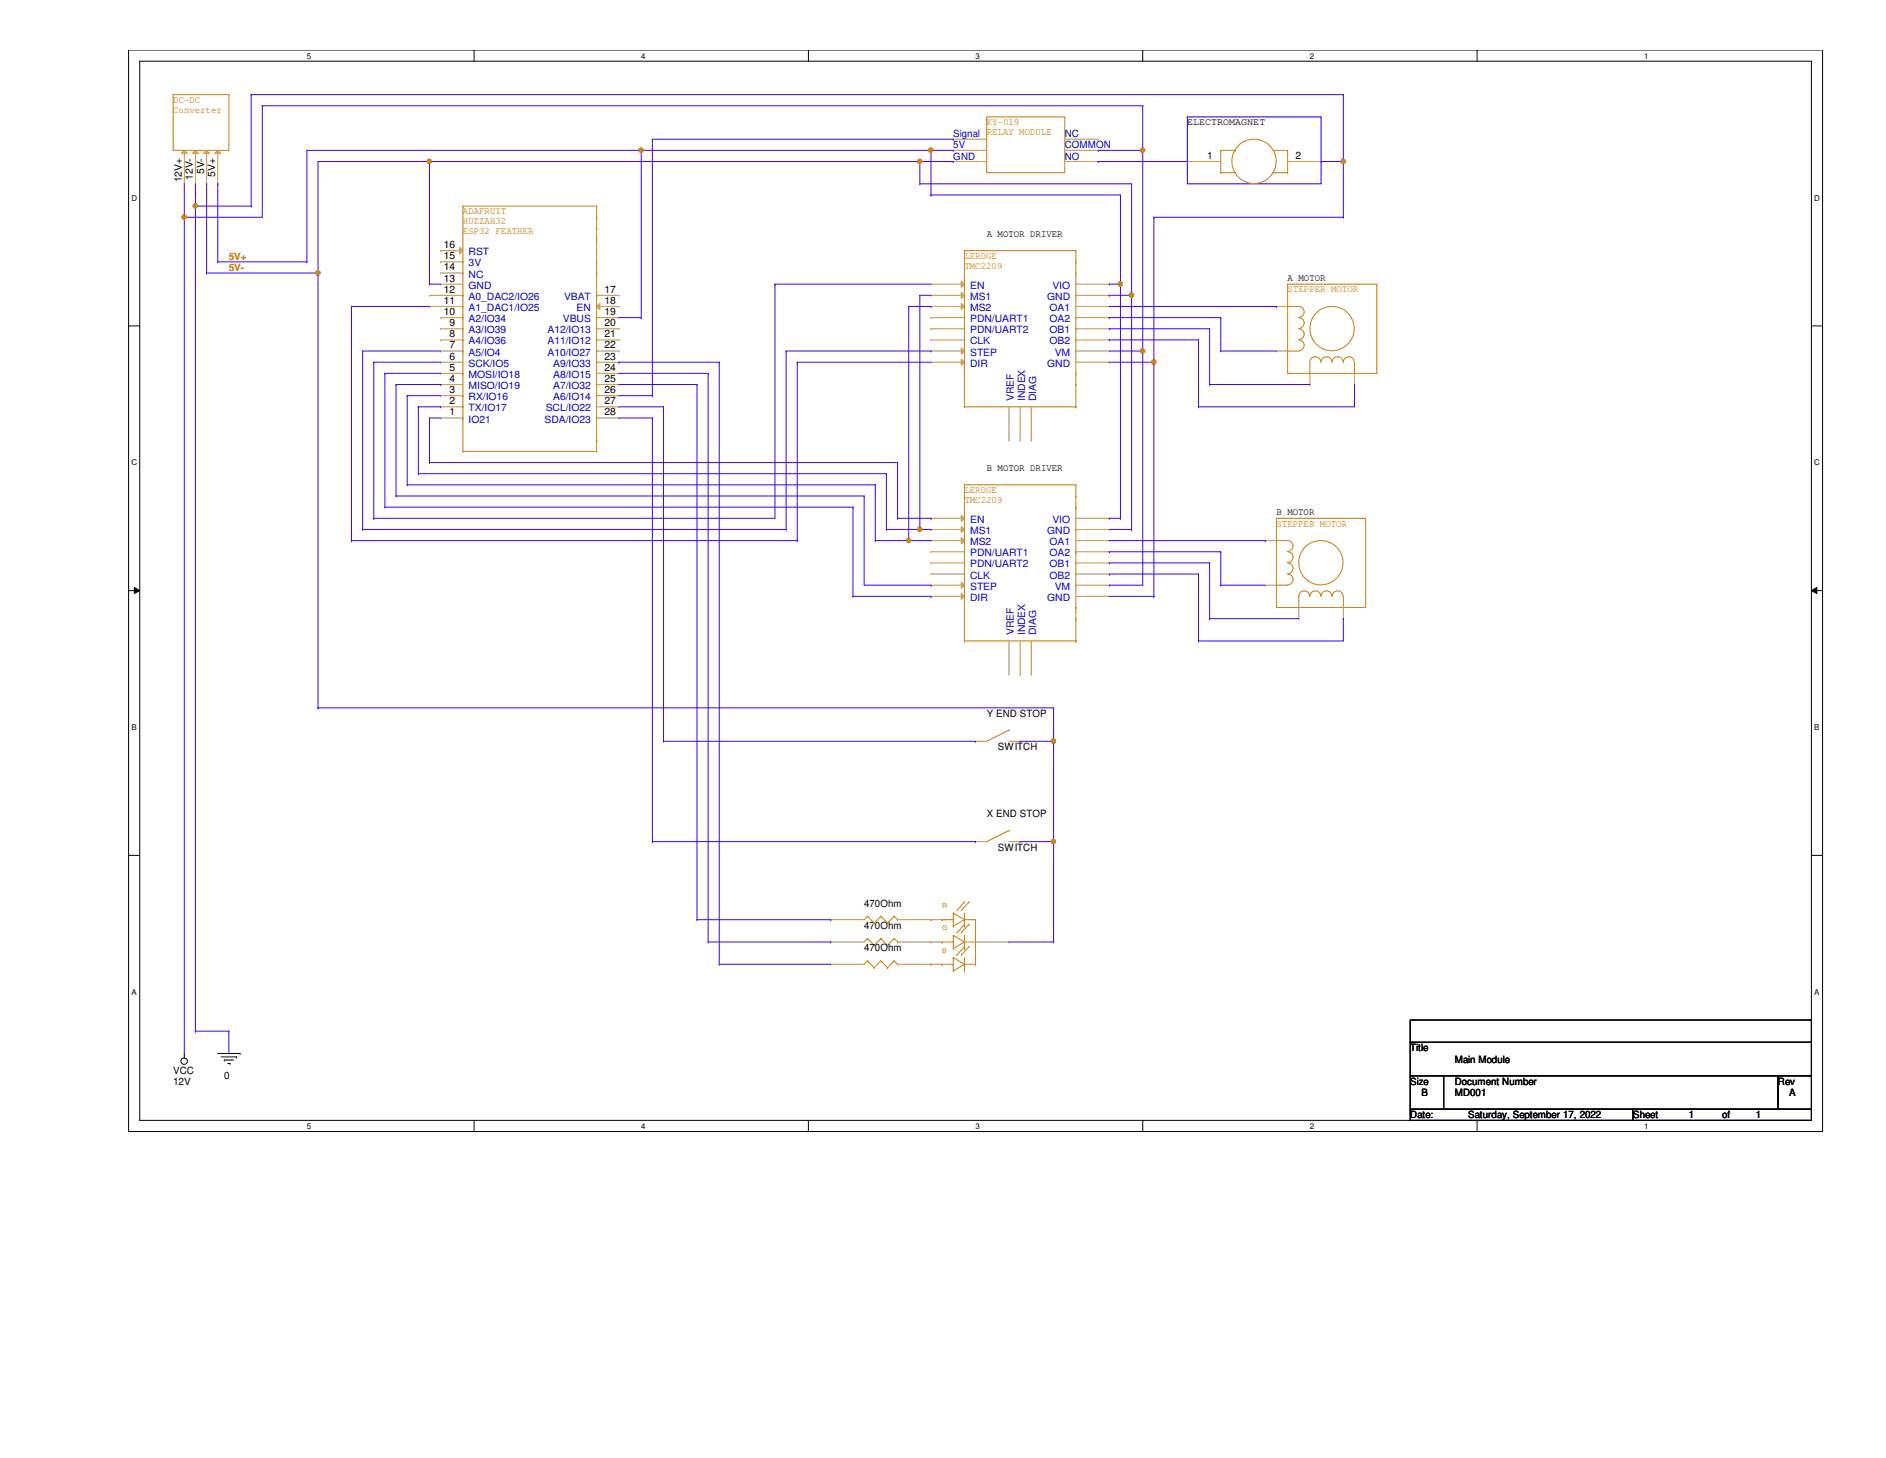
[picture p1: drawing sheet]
<svg xmlns="http://www.w3.org/2000/svg" width="279mm" height="216mm" viewBox="0 0 279 216" stroke-linecap="round" stroke-linejoin="round" font-family="sans-serif">
<path d="M19.1 7.4h250.9v160.2h-250.9zM20.7 9.1h247.7v156.8h-247.7z" fill="none" stroke="#000" stroke-width=".15"/>
<g fill="#fff">
<path d="M45.5 7.6h.6v1.3h-.6z"/>
<path d="M45.5 166.1h.6v1.3h-.6z"/>
</g>
<path d="M70.2 7.4v1.7M70.2 165.9v1.7" fill="none" stroke="#000" stroke-width=".15"/>
<g fill="#fff">
<path d="M95 7.6h.6v1.3h-.6z"/>
<path d="M95 166.1h.6v1.3h-.6z"/>
</g>
<path d="M119.8 7.4v1.7M119.8 165.9v1.7" fill="none" stroke="#000" stroke-width=".15"/>
<g fill="#fff">
<path d="M144.5 7.6h.6v1.3h-.6z"/>
<path d="M144.5 166.1h.6v1.3h-.6z"/>
</g>
<path d="M169.3 7.4v1.7M169.3 165.9v1.7" fill="none" stroke="#000" stroke-width=".15"/>
<g fill="#fff">
<path d="M194.1 7.6h.5v1.3h-.5z"/>
<path d="M194.1 166.1h.5v1.3h-.5z"/>
</g>
<path d="M218.8 7.4v1.7M218.8 165.9v1.7" fill="none" stroke="#000" stroke-width=".15"/>
<g fill="#fff">
<path d="M243.6 7.6h.6v1.3h-.6z"/>
<path d="M243.6 166.1h.6v1.3h-.6z"/>
<path d="M19.5 28.7h.8v1.3h-.8z"/>
<path d="M268.8 28.7h.8v1.3h-.8z"/>
<path d="M19.5 67.9h.8v1.3h-.8z"/>
<path d="M268.8 67.9h.8v1.3h-.8z"/>
</g>
<path d="M19.1 48.3h1.6M268.4 48.3h1.6" fill="none" stroke="#000" stroke-width=".15"/>
<g fill="#fff">
<path d="M19.5 107.1h.7v1.3h-.7z"/>
<path d="M268.8 107.1h.7v1.3h-.7z"/>
</g>
<path d="M19.1 87.5h1.6M19.9 87l.8 .5-.8 .4zM268.4 87.5l.8-.5v.9zM268.4 87.5h1.6" fill="none" stroke="#000" stroke-width=".15"/>
<path d="M19.9 87l.8 .5-.8 .4zM268.4 87.5l.8-.5v.9z" fill="#000"/>
<g fill="#fff">
<path d="M19.5 146.3h.7v1.3h-.7z"/>
<path d="M268.8 146.3h.7v1.3h-.7z"/>
</g>
<g fill="none" stroke="#000" stroke-width=".15">
<path d="M19.1 126.7h1.6M268.4 126.7h1.6M27.3 156h.1M27.3 156v.7M32.3 156h3.3M32.8 156.5h2.3M33.2 157h.1M33.2 157h1.4M33.7 157.5h.4M34.1 157.5h.1M35.1 156.5h.1M35.6 156h.1"/>
<path d="M208.9 151h59.5v3.3h-59.5zM208.9 154.3h59.5v5h-59.5zM208.9 159.3h5v5h-5zM213.9 159.3h49.5v5h-49.5zM263.4 159.3h5v5h-5zM208.9 164.3h33v1.6h-33zM241.9 164.3h26.5v1.6h-26.5z"/>
<circle cx="27.3" cy="157.1" r=".48"/>
</g>
<path d="M175.9 17.3h19.8v9.9h-19.8z" fill="none" stroke="#00f" stroke-width=".15"/>
<g fill="none" stroke="#cc8006" stroke-width=".15">
<path d="M25.7 14h8.2v8.3h-8.2zM146.2 17.3h11.5v8.3h-11.5zM180.8 25.6h.1M180.8 22.3h.1M180.8 25.6h2.2M180.8 22.3v3.3M180.8 22.3h2.2M183 22.3h.1M188.6 25.6h.1M188.6 25.6h2.2M188.6 22.3h2.2M190.8 22.3h.1"/>
<path d="M190.8 25.6h.1M190.8 22.3v3.3M190.8 42.1h13.2v13.2h-13.2zM190.8 45.4h1.6a.8 .8 0 0 1 .8 .8 .8 .8 0 0 1-.8 .8M190.8 52h.1M190.8 45.4h.1M190.8 52h1.6M192.4 47a.8 .8 0 0 1 .8 .8 .8 .8 0 0 1-.8 .8M192.4 48.7a.8 .8 0 0 1 .8 .8 .8 .8 0 0 1-.8 .8M192.4 50.3a.8 .8 0 0 1 .8 .8 .8 .8 0 0 1-.8 .8M194.1 55.3h.1M195.7 53.6a.8 .8 0 0 0-.8-.8 .8 .8 0 0 0-.8 .8v1.7"/>
<path d="M195.7 53.6a.8 .8 0 0 1 .8-.8 .8 .8 0 0 1 .8 .8M197.4 53.6a.8 .8 0 0 1 .8-.8 .8 .8 0 0 1 .8 .8M199 53.6a.8 .8 0 0 1 .8-.8 .8 .8 0 0 1 .8 .8M200.7 55.3h.1M200.7 53.6v1.7M128.5 139h.1M128.5 139l-.5 .5M128.5 139l1 1M129.5 140h.1M130.5 139h.1M130.5 139l-1 1M130.5 139l1 1"/>
<path d="M131.5 140h.1M132.5 139h.1M132.5 139l-1 1M132.5 139l.5 .5M133 139.5h.1M149.5 123h.1M149.5 123l-3.3 1.6M128.5 142.3h.1M128.5 142.3l-.5 .5M128.5 142.3l1 1M129.5 143.3h.1M130.5 142.3h.1"/>
<path d="M130.5 142.3l-1 1M130.5 142.3l1 1M131.5 143.3h.1M132.5 142.3h.1M132.5 142.3l-1 1M132.5 142.3l.5 .5M133 142.8h.1"/>
<circle cx="185.8" cy="23.9" r="3.3"/>
<circle cx="197.3" cy="48.7" r="3.3"/>
</g>
<g fill="none" stroke="#a84" stroke-width=".15">
<path d="M141.2 20.6h.1M141.2 22.3h.1M141.2 23.9h.1M141.2 20.6h5M141.2 22.3h5M141.2 23.9h5M157.7 20.6h5M157.7 22.3h5M157.7 23.9h5M162.7 20.6h.1M162.7 22.3h.1M162.7 23.9h.1"/>
<path d="M175.9 23.9h.1M175.9 23.9h4.9M190.8 23.9h4.9M195.7 23.9h.1M189.1 45.4h.1M189.1 52h.1M189.1 45.4h1.7M189.1 52h1.7M194.1 56.9h.1M194.1 55.3v1.6M200.7 56.9h.1M200.7 55.3v1.6"/>
<path d="M123.1 139.5h.1M123.1 139.5h4.9M133 139.5h4.9M137.9 139.5h.1M144.5 124.6h.1M144.5 124.6h1.7M149.5 124.6h1.6M151.1 124.6h.1M123.1 142.8h.1M123.1 142.8h4.9M133 142.8h4.9M137.9 142.8h.1"/>
</g>
<path d="M27.3 22.3l.5 .4h-1z" fill="#a84"/>
<path d="M27.3 22.3l.5 .4h-1zM27.3 27.2h.1M27.3 22.3v4.9" fill="none" stroke="#a84" stroke-width=".15"/>
<path d="M29 22.3l.4 .4h-.9z" fill="#a84"/>
<path d="M29 22.3l.4 .4h-.9zM29 27.2h.1M29 22.3v4.9" fill="none" stroke="#a84" stroke-width=".15"/>
<path d="M30.1 22.7l.5-.4 .5 .4z" fill="#a84"/>
<path d="M30.1 22.7l.5-.4 .5 .4zM30.6 27.2h.1M30.6 22.3v4.9" fill="none" stroke="#a84" stroke-width=".15"/>
<path d="M32.3 22.3l.4 .4h-.9z" fill="#a84"/>
<path d="M32.3 22.3l.4 .4h-.9zM32.3 27.2h.1M32.3 22.3v4.9" fill="none" stroke="#a84" stroke-width=".15"/>
<g fill="none" stroke="#cc8006" stroke-width=".15">
<path d="M142.9 37.1h.1M142.9 37.1h16.5M142.9 37.1v23.1M159.4 37.1h.1M159.4 38.8h.1M159.4 37.1v23.1M142.9 45.4h.1M142.9 47h.1M142.9 55.3h.1M142.9 50.3h.1M142.9 52h.1M142.9 42.1h.1"/>
<path d="M142.9 56.9h.1M159.4 43.7h.1M159.4 56.9h.1M159.4 55.3h.1M159.4 40.4h.1M159.4 52h.1M159.4 50.3h.1M159.4 48.7h.1M159.4 47h.1M142.9 60.2h.1M142.9 60.2h16.5M159.4 60.2h.1"/>
</g>
<path d="M142.4 53.2l.5 .4-.5 .5z" fill="#a84"/>
<path d="M137.9 53.6h.1M137.9 53.6h5M142.4 53.2l.5 .4-.5 .5z" fill="none" stroke="#a84" stroke-width=".15"/>
<path d="M142.4 51.5l.5 .5-.5 .5z" fill="#a84"/>
<path d="M137.9 52h.1M137.9 47h.1M137.9 52h5M137.9 47h5M142.4 51.5l.5 .5-.5 .5z" fill="none" stroke="#a84" stroke-width=".15"/>
<path d="M142.4 43.3l.5 .4-.5 .5z" fill="#a84"/>
<path d="M137.9 43.7h.1M137.9 43.7h5M142.4 43.3l.5 .4-.5 .5z" fill="none" stroke="#a84" stroke-width=".15"/>
<path d="M142.4 44.9l.5 .5-.5 .4z" fill="#a84"/>
<path d="M137.9 45.4h.1M137.9 45.4h5M142.4 44.9l.5 .5-.5 .4z" fill="none" stroke="#a84" stroke-width=".15"/>
<path d="M142.4 41.6l.5 .5-.5 .4z" fill="#a84"/>
<g fill="none" stroke="#a84" stroke-width=".15">
<path d="M137.9 42.1h.1M137.9 48.7h.1M137.9 50.3h.1M137.9 42.1h5M137.9 48.7h5M137.9 50.3h5M142.4 41.6l.5 .5-.5 .4zM159.4 42.1h4.9M159.4 48.7h4.9M159.4 52h4.9M159.4 43.7h4.9M159.4 50.3h4.9"/>
<path d="M159.4 47h4.9M159.4 45.4h4.9M159.4 53.6h4.9M164.3 52h.1M164.3 43.7h.1M164.3 50.3h.1M164.3 48.7h.1M164.3 47h.1M164.3 45.4h.1M164.3 42.1h.1M164.3 53.6h.1M149.5 65.2h.1"/>
<path d="M149.5 60.2v5M151.1 65.2h.1M151.1 60.2v5M152.8 65.2h.1M152.8 60.2v5"/>
</g>
<g fill="none" stroke="#cc8006" stroke-width=".15">
<path d="M142.9 71.8h.1M142.9 76.7h.1M142.9 71.8h16.5M142.9 71.8v23.1M159.4 71.8h.1M159.4 78.4h.1M159.4 75.1h.1M159.4 73.4h.1M159.4 71.8v23.1M142.9 94.9h.1M142.9 80.1h.1M142.9 81.7h.1"/>
<path d="M142.9 90h.1M142.9 85h.1M142.9 86.7h.1M142.9 91.6h.1M142.9 94.9h16.5M159.4 94.9h.1M159.4 91.6h.1M159.4 90h.1M159.4 86.7h.1M159.4 85h.1M159.4 83.4h.1M159.4 81.7h.1"/>
</g>
<path d="M142.4 87.8l.5 .5-.5 .5z" fill="#a84"/>
<path d="M137.9 88.3h.1M137.9 88.3h5M142.4 87.8l.5 .5-.5 .5z" fill="none" stroke="#a84" stroke-width=".15"/>
<path d="M142.4 86.2l.5 .5-.5 .4z" fill="#a84"/>
<path d="M137.9 86.7h.1M137.9 81.7h.1M137.9 86.7h5M137.9 81.7h5M142.4 86.2l.5 .5-.5 .4z" fill="none" stroke="#a84" stroke-width=".15"/>
<path d="M142.4 77.9l.5 .5-.5 .5z" fill="#a84"/>
<path d="M137.9 78.4h.1M137.9 78.4h5M142.4 77.9l.5 .5-.5 .5z" fill="none" stroke="#a84" stroke-width=".15"/>
<path d="M142.4 79.6l.5 .5-.5 .4z" fill="#a84"/>
<path d="M142.4 79.6l.5 .5-.5 .4zM137.9 80.1h.1M137.9 80.1h5" fill="none" stroke="#a84" stroke-width=".15"/>
<path d="M142.4 76.3l.5 .4-.5 .5z" fill="#a84"/>
<g fill="none" stroke="#a84" stroke-width=".15">
<path d="M65.3 38.8h.1M65.3 38.8h3.3M63.6 45.4h.1M63.6 43.7h.1M63.6 45.4h5M63.6 43.7h5M65.3 58.6h.1M65.3 56.9h.1M65.3 55.3h.1M65.3 53.6h.1M65.3 52h.1M65.3 50.3h.1"/>
<path d="M65.3 48.7h.1M65.3 47h.1M65.3 42.1h.1M65.3 40.4h.1M65.3 58.6h3.3M65.3 56.9h3.3M65.3 55.3h3.3M65.3 53.6h3.3M65.3 52h3.3M65.3 50.3h3.3M65.3 48.7h3.3M65.3 47h3.3"/>
<path d="M65.3 42.1h3.3M65.3 40.4h3.3M65.3 61.9h.1M65.3 60.2h.1M65.3 61.9h3.3M65.3 60.2h3.3M137.9 76.7h.1M137.9 76.7h5M142.4 76.3l.5 .4-.5 .5zM159.4 76.7h4.9M159.4 78.4h4.9M164.3 78.4h.1"/>
<path d="M164.3 76.7h.1M137.9 83.4h.1M137.9 85h.1M137.9 83.4h5M137.9 85h5M149.5 99.9h.1M149.5 94.9v5M151.1 99.9h.1M151.1 94.9v5M152.8 99.9h.1M152.8 94.9v5M159.4 83.4h4.9"/>
<path d="M159.4 86.7h4.9M159.4 85h4.9M159.4 81.7h4.9M159.4 80.1h4.9M159.4 88.3h4.9M164.3 86.7h.1M164.3 85h.1M164.3 83.4h.1M164.3 81.7h.1M164.3 80.1h.1M164.3 88.3h.1M123.1 136.2h.1"/>
<path d="M123.1 136.2h4.9M133 136.2h6.6M137.9 136.2h.1M137.9 139.5h.1M137.9 139.5h1.7M144.5 139.5h5M149.5 139.5h.1M137.9 142.8h.1M137.9 142.8h1.7"/>
</g>
<g fill="none" stroke="#cc8006" stroke-width=".15">
<path d="M68.6 30.5h.1M68.6 38.8h.1M68.6 30.5h19.8M68.6 30.5v36.3M88.4 30.5h.1M88.4 32.2h.1M88.4 33.8h.1M88.4 35.5h.1M88.4 38.8h.1M88.4 30.5v36.3M68.6 40.4h.1M68.6 43.7h.1"/>
<path d="M68.6 45.4h.1M68.6 48.7h.1M68.6 50.3h.1M68.6 52h.1M68.6 58.6h.1M68.6 55.3h.1M68.6 47h.1M88.4 43.7h.1M88.4 45.4h.1M88.4 56.9h.1M88.4 53.6h.1M88.4 47h.1"/>
<path d="M88.4 48.7h.1M88.4 50.3h.1M88.4 52h.1M88.4 58.6h.1M88.4 40.4h.1M68.6 66.8h.1M68.6 60.2h.1M68.6 61.9h.1M68.6 66.8h19.8M88.4 66.8h.1M88.4 65.2h.1M88.4 61.9h.1"/>
<path d="M128.5 135.7h.1M128.5 135.7l-.5 .5M128.5 135.7l1 1M129.5 136.7h.1M130.5 135.7h.1M130.5 135.7l-1 1M130.5 135.7l1 1M131.5 136.7h.1M132.5 135.7h.1M132.5 135.7l-1 1M132.5 135.7l.5 .5M133 136.2h.1"/>
<path d="M139.6 136.2h.1M139.6 139.5h.1M139.6 136.2h1.6M139.6 139.5h1.6M141.2 136.2h.1M141.2 137.2h.1M141.2 135.2h.1M141.2 139.5h.1M141.2 138.5h.1M141.2 135.2v2M141.2 138.5v2M141.2 135.2l1.7 1"/>
<path d="M141.2 138.5l1.7 1M142.9 136.2h.1M142.9 137.2h.1M142.9 133.6h.1M142.9 139.5h.1M142.9 136.9h.1M142.9 136.2l-1.7 1M142.9 135.2v2M142.9 138.5v2M142.9 136.2h1.6M142.9 133.6l-1.2 1.3M142.9 139.5l-1.7 1"/>
<path d="M142.9 139.5h1.6M142.9 136.9l-1.2 1.3M143.6 133.6h.1M143.6 136.9h.1M143.6 133.6l-1.2 1.3M143.6 136.9l-1.2 1.3M144.5 136.2h.1M144.5 139.5h.1M144.5 136.2v6.6M139.6 142.8h.1M139.6 142.8h1.6M141.2 140.5h.1"/>
<path d="M141.2 142.8h.1M141.2 143.8h.1M141.2 141.8h.1M141.2 141.8v2M141.2 141.8l1.7 1M142.9 140.5h.1M142.9 142.8h.1M142.9 143.8h.1M142.9 140.2h.1M142.9 141.8v2M142.9 142.8l-1.7 1M142.9 142.8h1.6"/>
<path d="M142.9 140.2l-1.2 1.3M143.6 140.2h.1M143.6 140.2l-1.2 1.3M144.5 142.8h.1"/>
</g>
<path d="M68.1 36.7l.5 .4-.5 .5z" fill="#a84"/>
<path d="M65.3 37.1h.1M65.3 37.1h3.3M68.1 36.7l.5 .4-.5 .5zM88.4 43.7h3.3M91.7 43.7h.1" fill="none" stroke="#a84" stroke-width=".15"/>
<path d="M88.9 44.9v.9l-.5-.4z" fill="#a84"/>
<g fill="none" stroke="#a84" stroke-width=".15">
<path d="M88.4 45.4h3.3M88.4 47h3.3M88.4 48.7h3.3M88.4 50.3h3.3M88.4 52h3.3M88.4 53.6h3.3M88.4 55.3h3.3M88.4 56.9h3.3M88.4 58.6h3.3M88.9 44.9v.9l-.5-.4zM91.7 45.4h.1M91.7 47h.1"/>
<path d="M91.7 48.7h.1M91.7 50.3h.1M91.7 52h.1M91.7 53.6h.1M91.7 55.3h.1M91.7 56.9h.1M91.7 58.6h.1M88.4 60.2h3.3M88.4 61.9h3.3M91.7 60.2h.1M91.7 61.9h.1M187.5 80.1h.1"/>
<path d="M187.5 86.7h.1M187.5 80.1h1.6M187.5 86.7h1.6M192.4 91.6h.1M192.4 90v1.6M199 91.6h.1M199 90v1.6M144.5 109.8h.1M144.5 109.8h1.7M149.5 109.8h1.6M151.1 109.8h.1"/>
</g>
<g fill="none" stroke="#cc8006" stroke-width=".15">
<path d="M189.1 76.7h13.2v13.3h-13.2zM189.1 80.1h1.7a.8 .8 0 0 1 .8 .8 .8 .8 0 0 1-.8 .8M189.1 86.7h.1M189.1 80.1h.1M189.1 86.7h1.7M190.8 81.7a.8 .8 0 0 1 .8 .8 .8 .8 0 0 1-.8 .8M190.8 83.4a.8 .8 0 0 1 .8 .8 .8 .8 0 0 1-.8 .8M190.8 85a.8 .8 0 0 1 .8 .8 .8 .8 0 0 1-.8 .8M192.4 90h.1M194 88.3a.8 .8 0 0 0-.8-.8 .8 .8 0 0 0-.8 .8v1.7M194.1 88.3a.8 .8 0 0 1 .8-.8 .8 .8 0 0 1 .8 .8M195.7 88.3a.8 .8 0 0 1 .8-.8 .8 .8 0 0 1 .8 .8"/>
<path d="M197.4 88.3a.8 .8 0 0 1 .8-.8 .8 .8 0 0 1 .8 .8M199 90h.1M199 88.3v1.7M149.5 108.1h.1M149.5 108.1l-3.3 1.7"/>
<circle cx="195.7" cy="83.3" r="3.3"/>
</g>
<g fill="none" stroke="#4200ff" stroke-width=".15">
<path d="M37.2 14h.1M37.2 14v16.5M37.2 14h161.8M38.9 15.7h.1M38.9 15.7v16.5M38.9 15.7h130.4M169.3 15.7h.1M169.3 15.7v6.6M199 14h.1M199 14v9.9M45.5 22.3h49.5M95 22.3h.1"/>
<path d="M96.6 20.6h44.6M141.2 20.6h.1M199 23.9h.1"/>
</g>
<circle cx="95" cy="22.2" r=".32" fill="#f00"/>
<circle cx="95" cy="22.2" r=".32" fill="none" stroke="#f00" stroke-width=".15"/>
<path d="M45.5 38.8h.1M45.5 22.3v16.5M137.9 22.3h.1M137.9 22.3h-42.9v24.7M95 47h.1" fill="none" stroke="#4200ff" stroke-width=".15"/>
<circle cx="137.9" cy="22.2" r=".32" fill="#f00"/>
<circle cx="137.9" cy="22.2" r=".32" fill="none" stroke="#f00" stroke-width=".15"/>
<path d="M162.7 22.3h.1M162.7 22.3h6.6v29.7M169.3 52h.1" fill="none" stroke="#4200ff" stroke-width=".15"/>
<circle cx="169.3" cy="22.2" r=".32" fill="#f00"/>
<circle cx="169.3" cy="22.2" r=".32" fill="none" stroke="#f00" stroke-width=".15"/>
<circle cx="169.3" cy="52" r=".32" fill="#f00"/>
<circle cx="169.3" cy="52" r=".32" fill="none" stroke="#f00" stroke-width=".15"/>
<path d="M63.6 23.9h.1M63.6 23.9h-16.5v16.5M162.7 23.9h.1M162.7 23.9h13.2M195.7 23.9h.1M195.7 23.9h3.3v8.3M199 32.2h.1M47.1 40.4h.1" fill="none" stroke="#4200ff" stroke-width=".15"/>
<circle cx="199" cy="23.9" r=".32" fill="#f00"/>
<circle cx="199" cy="23.9" r=".32" fill="none" stroke="#f00" stroke-width=".15"/>
<path d="M27.3 32.2h.1M27.3 27.2v5M29 30.5h.1M29 27.2v125.5M29 30.5h8.2M30.6 27.2h.1M30.6 27.2v13.2M32.3 27.2h.1M32.3 27.2v11.6M37.2 30.5h.1M29 152.7h.1" fill="none" stroke="#4200ff" stroke-width=".15"/>
<circle cx="28.9" cy="30.5" r=".32" fill="#f00"/>
<circle cx="28.9" cy="30.5" r=".32" fill="none" stroke="#f00" stroke-width=".15"/>
<path d="M27.3 32.2h.1M27.3 32.2h11.6M27.3 32.2v123.8" fill="none" stroke="#4200ff" stroke-width=".15"/>
<circle cx="27.3" cy="32.1" r=".32" fill="#f00"/>
<circle cx="27.3" cy="32.1" r=".32" fill="none" stroke="#f00" stroke-width=".15"/>
<path d="M170.9 32.2v21.4M170.9 53.6h.1" fill="none" stroke="#4200ff" stroke-width=".15"/>
<circle cx="170.9" cy="53.6" r=".32" fill="#f00"/>
<circle cx="170.9" cy="53.6" r=".32" fill="none" stroke="#f00" stroke-width=".15"/>
<g fill="none" stroke="#4200ff" stroke-width=".15">
<path d="M32.3 38.8h.1M32.3 38.8h13.2M170.9 32.2h.1M170.9 32.2h28.1M30.6 40.4h.1M30.6 40.4h16.5M164.3 47h.1M164.3 48.7h.1M164.3 50.3h.1M164.3 47h16.5M164.3 48.7h14.9M164.3 50.3h13.2"/>
<path d="M177.5 50.3h.1M177.5 50.3v9.9M179.2 48.7h.1M179.2 56.9h.1M179.2 48.7v8.2M179.2 56.9h14.9M180.8 47h.1M180.8 52h.1M180.8 47v5M180.8 52h8.3M200.7 56.9h.1M200.7 56.9v3.3h-23.2"/>
<path d="M177.5 60.2h.1M164.3 81.7h.1M164.3 83.4h.1M164.3 85h.1M164.3 80.1h23.2M164.3 81.7h16.5M164.3 83.4h14.9M164.3 85h13.2M177.5 85h.1M177.5 94.9h.1M177.5 85v9.9M179.2 83.4h.1"/>
<path d="M179.2 91.6h.1M179.2 83.4v8.2M179.2 91.6h13.2M180.8 81.7h.1M180.8 86.7h.1M180.8 81.7v5M180.8 86.7h6.7M187.5 80.1h.1M199 91.6h.1M199 91.6v3.3h-21.5M47.1 104.8h.1M47.1 104.8h109v5"/>
<path d="M156.1 109.8h.1"/>
</g>
<circle cx="156.1" cy="109.7" r=".32" fill="#f00"/>
<circle cx="156.1" cy="109.7" r=".32" fill="none" stroke="#f00" stroke-width=".15"/>
<g fill="none" stroke="#4200ff" stroke-width=".15">
<path d="M136.3 27.2h.1M136.3 23.9h.1M136.3 27.2h31.3v51.2M136.3 23.9v3.3M136.3 23.9h4.9M137.9 28.9h.1M137.9 28.9h28.1M141.2 22.3h.1M141.2 23.9h.1M141.2 22.3h-3.3v6.6M166 28.9h.1M166 28.9v13.2h-1.7"/>
<path d="M164.3 43.7h.1M164.3 42.1h.1M164.3 45.4h24.8M164.3 43.7h3.3M167.6 43.7h.1M189.1 45.4h.1M167.6 78.4h.1M98.3 109.8h46.2M144.5 109.8h.1M151.1 109.8h.1M151.1 109.8h5M156.1 109.8h.1"/>
<path d="M156.1 109.8v14.8M96.6 124.6h47.9M144.5 124.6h.1M151.1 124.6h5M156.1 124.6h.1M29 152.7h.1M29 152.7h4.9M33.9 152.7h.1M33.9 152.7v3.3"/>
</g>
<circle cx="167.6" cy="43.7" r=".32" fill="#f00"/>
<circle cx="167.6" cy="43.7" r=".32" fill="none" stroke="#f00" stroke-width=".15"/>
<path d="M166 42.1v34.6M164.3 78.4h3.3M166 76.7h.1M167.6 78.4h.1" fill="none" stroke="#4200ff" stroke-width=".15"/>
<circle cx="166" cy="42.1" r=".32" fill="#f00"/>
<circle cx="166" cy="42.1" r=".32" fill="none" stroke="#f00" stroke-width=".15"/>
<g fill="none" stroke="#4200ff" stroke-width=".15">
<path d="M63.6 23.9h.1M63.6 23.9v18.2M63.6 42.1h.1M63.6 42.1h1.7M91.7 47h3.3M95 47h.1M136.3 43.7h.1M136.3 43.7h1.6M136.3 43.7v34.7M164.3 52h5M164.3 53.6h6.6M169.3 52h.1"/>
<path d="M169.3 52v34.7h-5M170.9 53.6h.1M170.9 53.6v34.7M136.3 78.4h.1M164.3 76.7h.1M164.3 76.7h1.7M164.3 86.7h.1M164.3 88.3h6.6M170.9 88.3h.1"/>
</g>
<circle cx="136.2" cy="78.4" r=".32" fill="#f00"/>
<circle cx="136.2" cy="78.4" r=".32" fill="none" stroke="#f00" stroke-width=".15"/>
<path d="M134.6 45.4h.1M134.6 45.4v34.7M136.3 78.4h1.6M137.9 78.4h.1M134.6 80.1h.1M134.6 80.1h3.3" fill="none" stroke="#4200ff" stroke-width=".15"/>
<circle cx="134.6" cy="80" r=".32" fill="#f00"/>
<circle cx="134.6" cy="80" r=".32" fill="none" stroke="#f00" stroke-width=".15"/>
<g fill="none" stroke="#4200ff" stroke-width=".15">
<path d="M47.1 40.4v64.4M52.1 45.4h.1M52.1 45.4h11.5M52.1 45.4v34.7M53.7 52h.1M53.7 52h11.6M53.7 52v26.4M55.4 53.6h.1M55.4 53.6h9.9M55.4 53.6v23.1M57 55.3h.1M57 55.3h8.3"/>
<path d="M57 55.3v19.8M58.7 56.9h.1M58.7 56.9v16.5M58.7 56.9h6.6M60.3 58.6h.1M60.3 58.6h5M60.3 58.6v13.2M65.3 56.9h.1M114.8 42.1h.1M114.8 42.1v34.6h-59.4M114.8 42.1h23.1M116.5 52h.1"/>
<path d="M116.5 52h21.4M116.5 52v26.4M118.1 53.6h.1M118.1 53.6h19.8M118.1 53.6v26.5M134.6 45.4h3.3M137.9 45.4h.1M137.9 52h.1M53.7 78.4h.1M53.7 78.4h62.8M55.4 76.7h.1M57 75.1h.1"/>
<path d="M57 75.1h69.4M58.7 73.4h.1M58.7 73.4h69.3M60.3 71.8h.1M60.3 71.8h69.4M62 70.1h.1M62 60.2h.1M62 70.1h69.3M62 60.2v9.9M62 60.2h3.3M63.6 61.9h.1M63.6 68.5h.1"/>
<path d="M63.6 61.9h1.7M63.6 61.9v6.6M63.6 68.5h69.4M65.3 60.2h.1M116.5 78.4h.1M126.4 75.1h.1M126.4 75.1v13.2M128 73.4h.1M128 73.4v13.3h9.9M129.7 71.8h.1M129.7 71.8v8.3M131.3 78.4h.1"/>
<path d="M131.3 70.1h.1M131.3 78.4h5M131.3 70.1v8.3M133 68.5h.1M133 76.7h.1M133 68.5v8.2M133 76.7h4.9M137.9 76.7h.1M52.1 80.1h.1M52.1 80.1h66M118.1 80.1h.1M126.4 88.3h.1"/>
<path d="M126.4 88.3h11.5M129.7 80.1h.1M129.7 80.1h4.9M134.6 80.1h.1M137.9 86.7h.1M137.9 88.3h.1M47.1 104.8h.1"/>
</g>
<circle cx="47.1" cy="40.4" r=".32" fill="#f00"/>
<circle cx="47.1" cy="40.4" r=".32" fill="none" stroke="#f00" stroke-width=".15"/>
<path d="M63.6 23.9h72.7M136.3 23.9h.1" fill="none" stroke="#4200ff" stroke-width=".15"/>
<circle cx="63.6" cy="23.9" r=".32" fill="#f00"/>
<circle cx="63.6" cy="23.9" r=".32" fill="none" stroke="#f00" stroke-width=".15"/>
<circle cx="136.2" cy="23.9" r=".32" fill="#f00"/>
<circle cx="136.2" cy="23.9" r=".32" fill="none" stroke="#f00" stroke-width=".15"/>
<g fill="none" stroke="#4200ff" stroke-width=".15">
<path d="M96.6 20.6h.1M96.6 20.6v38M91.7 58.6h4.9M96.6 58.6h.1M91.7 61.9h4.9M91.7 60.2h6.6M96.6 61.9h.1M96.6 61.9v62.7M98.3 60.2h.1M98.3 60.2v49.6M98.3 109.8h.1M96.6 124.6h.1"/>
<path d="M149.5 139.5h6.6M156.1 139.5h.1M156.1 124.6h.1M156.1 124.6v14.9"/>
</g>
<circle cx="156.1" cy="124.6" r=".32" fill="#f00"/>
<circle cx="156.1" cy="124.6" r=".32" fill="none" stroke="#f00" stroke-width=".15"/>
<g fill="none" stroke="#4200ff" stroke-width=".15">
<path d="M91.7 53.6h.1M91.7 56.9h11.6M91.7 55.3h13.2M91.7 53.6h14.9M103.3 56.9h.1M103.3 56.9v79.3M104.9 55.3h.1M104.9 55.3v84.2M106.6 53.6h.1M106.6 53.6v89.2M103.3 136.2h.1M103.3 136.2h19.8"/>
<path d="M104.9 139.5h.1M104.9 139.5h18.2M123.1 136.2h.1M123.1 139.5h.1M106.6 142.8h.1M106.6 142.8h16.5"/>
</g>
<circle cx="95" cy="22.2" r=".32" fill="#f00"/>
<circle cx="95" cy="22.2" r=".32" fill="none" stroke="#f00" stroke-width=".15"/>
<circle cx="137.9" cy="22.2" r=".32" fill="#f00"/>
<circle cx="137.9" cy="22.2" r=".32" fill="none" stroke="#f00" stroke-width=".15"/>
<circle cx="169.3" cy="22.2" r=".32" fill="#f00"/>
<circle cx="169.3" cy="22.2" r=".32" fill="none" stroke="#f00" stroke-width=".15"/>
<circle cx="169.3" cy="52" r=".32" fill="#f00"/>
<circle cx="169.3" cy="52" r=".32" fill="none" stroke="#f00" stroke-width=".15"/>
<circle cx="199" cy="23.9" r=".32" fill="#f00"/>
<circle cx="199" cy="23.9" r=".32" fill="none" stroke="#f00" stroke-width=".15"/>
<circle cx="28.9" cy="30.5" r=".32" fill="#f00"/>
<circle cx="28.9" cy="30.5" r=".32" fill="none" stroke="#f00" stroke-width=".15"/>
<circle cx="27.3" cy="32.1" r=".32" fill="#f00"/>
<circle cx="27.3" cy="32.1" r=".32" fill="none" stroke="#f00" stroke-width=".15"/>
<circle cx="170.9" cy="53.6" r=".32" fill="#f00"/>
<circle cx="170.9" cy="53.6" r=".32" fill="none" stroke="#f00" stroke-width=".15"/>
<circle cx="156.1" cy="109.7" r=".32" fill="#f00"/>
<circle cx="156.1" cy="109.7" r=".32" fill="none" stroke="#f00" stroke-width=".15"/>
<circle cx="167.6" cy="43.7" r=".32" fill="#f00"/>
<circle cx="167.6" cy="43.7" r=".32" fill="none" stroke="#f00" stroke-width=".15"/>
<circle cx="166" cy="42.1" r=".32" fill="#f00"/>
<circle cx="166" cy="42.1" r=".32" fill="none" stroke="#f00" stroke-width=".15"/>
<circle cx="136.2" cy="78.4" r=".32" fill="#f00"/>
<circle cx="136.2" cy="78.4" r=".32" fill="none" stroke="#f00" stroke-width=".15"/>
<circle cx="134.6" cy="80" r=".32" fill="#f00"/>
<circle cx="134.6" cy="80" r=".32" fill="none" stroke="#f00" stroke-width=".15"/>
<circle cx="47.1" cy="40.4" r=".32" fill="#f00"/>
<circle cx="47.1" cy="40.4" r=".32" fill="none" stroke="#f00" stroke-width=".15"/>
<circle cx="63.6" cy="23.9" r=".32" fill="#f00"/>
<circle cx="63.6" cy="23.9" r=".32" fill="none" stroke="#f00" stroke-width=".15"/>
<circle cx="136.2" cy="23.9" r=".32" fill="#f00"/>
<circle cx="136.2" cy="23.9" r=".32" fill="none" stroke="#f00" stroke-width=".15"/>
<circle cx="156.1" cy="124.6" r=".32" fill="#f00"/>
<circle cx="156.1" cy="124.6" r=".32" fill="none" stroke="#f00" stroke-width=".15"/>
<g font-size="1.5" fill="#cc8006">
<text x="25.7" y="15.2">DC-DC</text>
<text x="25.7" y="16.7">Converter</text>
<text x="146.2" y="18.5">KY-019</text>
<text x="68.6" y="31.7">ADAFRUIT</text>
<text x="68.6" y="33.2">HUZZAH32</text>
<text x="68.6" y="34.7">ESP32 FEATHER</text>
<text x="142.9" y="38.4">LERDGE</text>
<text x="142.9" y="39.8">TMC2209</text>
<text x="190.8" y="43.3">STEPPER MOTOR</text>
<text x="142.9" y="73">LERDGE</text>
<text x="142.9" y="74.5">TMC2209</text>
<text x="189.1" y="78">STEPPER MOTOR</text>
</g>
<g font-size="1.5" fill="#00c">
<text x="141.2" y="20.3">Signal RELAY MODULE</text>
<text x="141.2" y="22">5V</text>
<text x="141.2" y="23.6">GND</text>
<text x="157.7" y="20.3">NC</text>
<text x="157.7" y="22">COMMON</text>
<text x="157.7" y="23.6">NO</text>
<text x="69.4" y="41.1">NC</text>
<text x="69.4" y="39.5">3V</text>
<text x="69.4" y="37.8">RST</text>
<text x="69.4" y="47.7">A2/IO34</text>
<text x="69.4" y="46.1">A1_DAC1/IO25</text>
<text x="69.4" y="44.4">A0_DAC2/IO26</text>
<text x="69.4" y="42.8">GND</text>
<text x="83.4" y="47.7">VBUS</text>
<text x="83.6" y="44.4">VBAT</text>
<text x="85.4" y="46.1">EN</text>
<text x="143.7" y="47.7">PDN/UART1</text>
<text x="143.7" y="44.4">MS1</text>
<text x="143.7" y="46.1">MS2</text>
<text x="143.7" y="42.8">EN</text>
<text x="155.2" y="44.4">GND</text>
<text x="155.5" y="47.7">OA2</text>
<text x="155.5" y="46.1">OA1</text>
<text x="155.9" y="42.8">VIO</text>
<text x="69.4" y="52.7">A5/IO4</text>
<text x="69.4" y="51">A4/IO36</text>
<text x="69.4" y="49.4">A3/IO39</text>
<text x="81.1" y="49.4">A12/IO13</text>
<text x="81.1" y="51">A11/IO12</text>
<text x="81.1" y="52.7">A10/IO27</text>
<text x="143.7" y="52.7">STEP</text>
<text x="143.7" y="49.4">PDN/UART2</text>
<text x="143.7" y="51">CLK</text>
<text x="155.5" y="51">OB2</text>
<text x="155.5" y="49.4">OB1</text>
<text x="156.3" y="52.7">VM</text>
<text x="69.4" y="59.3">RX/IO16</text>
<text x="69.4" y="57.6">MISO/IO19</text>
<text x="69.4" y="56">MOSI/IO18</text>
<text x="69.4" y="54.3">SCK/IO5</text>
<text x="82" y="54.3">A9/IO33</text>
<text x="82" y="56">A8/IO15</text>
<text x="82" y="57.6">A7/IO32</text>
<text x="82" y="59.3">A6/IO14</text>
<text x="143.7" y="54.3">DIR</text>
<text x="150.2" y="59.4" transform="rotate(-90 150.2 59.4)">VREF</text>
<text x="151.8" y="59.4" transform="rotate(-90 151.8 59.4)">INDEX</text>
<text x="153.5" y="59.4" transform="rotate(-90 153.5 59.4)">DIAG</text>
<text x="155.2" y="54.3">GND</text>
<text x="69.4" y="62.6">IO21</text>
<text x="69.4" y="60.9">TX/IO17</text>
<text x="80.7" y="62.6">SDA/IO23</text>
<text x="80.9" y="60.9">SCL/IO22</text>
<text x="143.7" y="77.4">EN</text>
<text x="155.9" y="77.4">VIO</text>
<text x="143.7" y="82.4">PDN/UART1</text>
<text x="143.7" y="79.1">MS1</text>
<text x="143.7" y="80.7">MS2</text>
<text x="155.2" y="79.1">GND</text>
<text x="155.5" y="82.4">OA2</text>
<text x="155.5" y="80.7">OA1</text>
<text x="143.7" y="89">DIR</text>
<text x="143.7" y="87.3">STEP</text>
<text x="143.7" y="84">PDN/UART2</text>
<text x="143.7" y="85.7">CLK</text>
<text x="155.2" y="89">GND</text>
<text x="155.5" y="85.7">OB2</text>
<text x="155.5" y="84">OB1</text>
<text x="156.3" y="87.3">VM</text>
<text x="150.2" y="94.1" transform="rotate(-90 150.2 94.1)">VREF</text>
<text x="151.8" y="94.1" transform="rotate(-90 151.8 94.1)">INDEX</text>
<text x="153.5" y="94.1" transform="rotate(-90 153.5 94.1)">DIAG</text>
</g>
<g font-size="1.5">
<text x="175.9" y="18.5">ELECTROMAGNET</text>
<text x="178.9" y="23.5">1</text>
<text x="191.9" y="23.5">2</text>
<text x="26.9" y="27" transform="rotate(-90 26.9 27)">12V+</text>
<text x="28.6" y="26.6" transform="rotate(-90 28.6 26.6)">12V-</text>
<text x="30.2" y="25.8" transform="rotate(-90 30.2 25.8)">5V-</text>
<text x="31.9" y="26.2" transform="rotate(-90 31.9 26.2)">5V+</text>
<text x="146.2" y="35.1">A MOTOR DRIVER</text>
<text x="65.7" y="41.7">13</text>
<text x="65.7" y="40">14</text>
<text x="65.7" y="38.4">15</text>
<text x="65.7" y="36.7">16</text>
<text x="190.8" y="41.7">A MOTOR</text>
<text x="65.7" y="46.7">10</text>
<text x="65.7" y="45">11</text>
<text x="65.7" y="43.3">12</text>
<text x="89.5" y="43.3">17</text>
<text x="89.5" y="45">18</text>
<text x="89.5" y="46.7">19</text>
<text x="66.6" y="53.3">6</text>
<text x="66.6" y="51.6">7</text>
<text x="66.6" y="50">8</text>
<text x="66.6" y="48.3">9</text>
<text x="89.5" y="48.3">20</text>
<text x="89.5" y="50">21</text>
<text x="89.5" y="51.6">22</text>
<text x="89.5" y="53.3">23</text>
<text x="66.6" y="59.9">2</text>
<text x="66.6" y="58.2">3</text>
<text x="66.6" y="56.6">4</text>
<text x="66.6" y="54.9">5</text>
<text x="89.5" y="54.9">24</text>
<text x="89.5" y="56.6">25</text>
<text x="89.5" y="58.2">26</text>
<text x="89.5" y="59.9">27</text>
<text x="66.6" y="61.5">1</text>
<text x="89.5" y="61.5">28</text>
<text x="146.2" y="69.7">B MOTOR DRIVER</text>
<text x="189.1" y="76.3">B MOTOR</text>
<text x="146.2" y="106.2">Y END STOP</text>
<text x="147.8" y="111.1">SWITCH</text>
<text x="146.2" y="121">X END STOP</text>
<text x="147.8" y="126">SWITCH</text>
<text x="128" y="137.5">470Ohm</text>
<text x="128" y="134.2">470Ohm</text>
<text x="128" y="140.8">470Ohm</text>
<text x="208.9" y="155.7">Title</text>
<text x="25.7" y="160.7">12V</text>
<text x="25.7" y="159">VCC</text>
<text x="33.2" y="159.9">0</text>
<text x="208.9" y="160.7">Size</text>
<text x="215.5" y="160.7">Document Number</text>
<text x="215.5" y="157.4">Main Module</text>
<text x="263.4" y="160.7">Rev</text>
<text x="208.9" y="165.6">Date:</text>
<text x="210.6" y="162.3">B</text>
<text x="215.5" y="162.3">MD001</text>
<text x="217.5" y="165.6">Saturday, September 17, 2022</text>
<text x="241.9" y="165.6">Sheet</text>
<text x="250.2" y="165.6">1</text>
<text x="255.1" y="165.6">of</text>
<text x="260.1" y="165.6">1</text>
<text x="265" y="162.3">A</text>
</g>
<g font-size="1.5" fill="#f00">
<text x="33.9" y="38.5">5V+</text>
<text x="33.9" y="40.1">5V-</text>
</g>
<g font-size="1.2">
<text x="45.5" y="8.7">5</text>
<text x="95" y="8.7">4</text>
<text x="144.5" y="8.7">3</text>
<text x="194.1" y="8.7">2</text>
<text x="243.6" y="8.7">1</text>
<text x="19.5" y="29.7">D</text>
<text x="268.8" y="29.7">D</text>
<text x="19.5" y="68.9">C</text>
<text x="268.8" y="68.9">C</text>
<text x="19.5" y="108.1">B</text>
<text x="268.8" y="108.1">B</text>
<text x="19.5" y="147.3">A</text>
<text x="268.8" y="147.3">A</text>
<text x="45.5" y="167.2">5</text>
<text x="95" y="167.2">4</text>
<text x="144.5" y="167.2">3</text>
<text x="194.1" y="167.2">2</text>
<text x="243.6" y="167.2">1</text>
</g>
<g font-size="1" fill="#cc8006">
<text x="139.6" y="134.5">R</text>
<text x="139.6" y="137.8">G</text>
<text x="139.6" y="141.1">B</text>
</g>
</svg>
